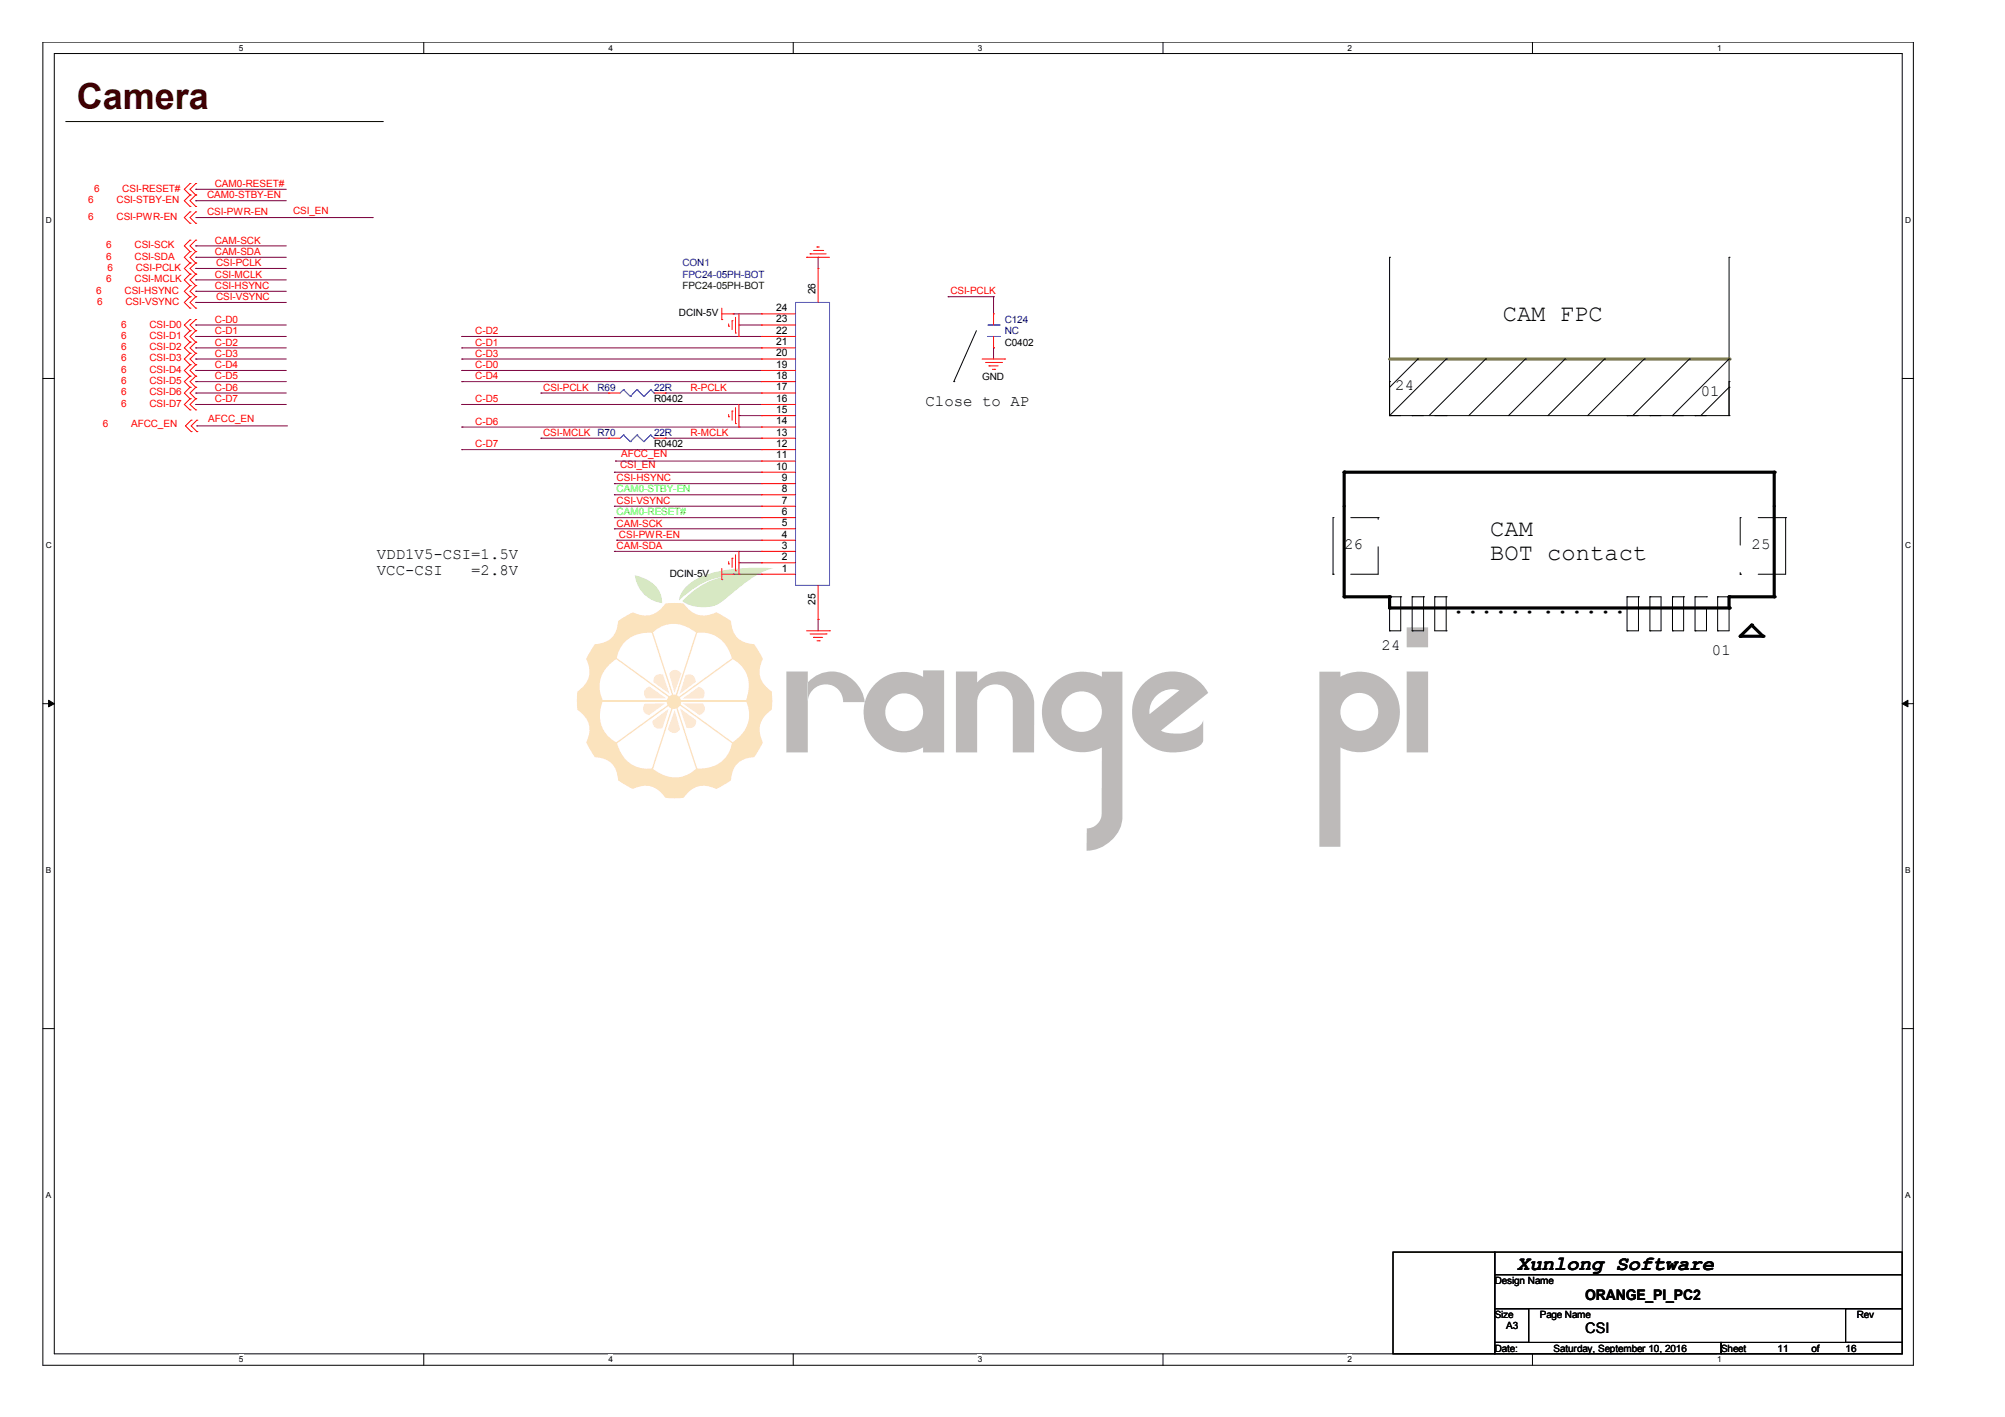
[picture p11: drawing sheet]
<svg xmlns="http://www.w3.org/2000/svg" width="297mm" height="210mm" viewBox="0 0 297 210" stroke-linecap="round" stroke-linejoin="round" font-family="sans-serif">
<path d="M6.4 6.2h277.1v196h-277.1zM8 7.9h273.8v192.6h-273.8z" fill="none" stroke="#000" stroke-width=".15"/>
<g fill="#fff">
<path d="M35.4 6.4h.6v1.4h-.6z"/>
<path d="M35.4 200.7h.6v1.4h-.6z"/>
</g>
<path d="M62.8 6.2v1.7M62.8 200.5v1.7" fill="none" stroke="#000" stroke-width=".15"/>
<g fill="#fff">
<path d="M90.1 6.4h.7v1.4h-.7z"/>
<path d="M90.1 200.7h.7v1.4h-.7z"/>
</g>
<path d="M117.5 6.2v1.7M117.5 200.5v1.7" fill="none" stroke="#000" stroke-width=".15"/>
<g fill="#fff">
<path d="M144.9 6.4h.6v1.4h-.6z"/>
<path d="M144.9 200.7h.6v1.4h-.6z"/>
</g>
<path d="M172.3 6.2v1.7M172.3 200.5v1.7" fill="none" stroke="#000" stroke-width=".15"/>
<g fill="#fff">
<path d="M199.6 6.4h.7v1.4h-.7z"/>
<path d="M199.6 200.7h.7v1.4h-.7z"/>
</g>
<path d="M227 6.2v1.7M227 200.5v1.7" fill="none" stroke="#000" stroke-width=".15"/>
<g fill="#fff">
<path d="M254.4 6.4h.6v1.4h-.6z"/>
<path d="M254.4 200.7h.6v1.4h-.6z"/>
<path d="M6.8 31.9h.8v1.4h-.8z"/>
<path d="M282.2 31.9h.9v1.4h-.9z"/>
<path d="M6.8 80.1h.8v1.4h-.8z"/>
<path d="M282.2 80.1h.9v1.4h-.9z"/>
</g>
<path d="M6.4 56.1h1.6M281.8 56.1h1.7" fill="none" stroke="#000" stroke-width=".15"/>
<g fill="#fff">
<path d="M6.8 128.2h.7v1.4h-.7z"/>
<path d="M282.2 128.2h.8v1.4h-.8z"/>
</g>
<path d="M6.4 104.2h1.6M7.2 103.7l.8 .5-.8 .5zM281.8 104.2l.9-.5v1zM281.8 104.2h1.7" fill="none" stroke="#000" stroke-width=".15"/>
<path d="M7.2 103.7l.8 .5-.8 .5zM281.8 104.2l.9-.5v1z" fill="#000"/>
<g fill="#fff">
<path d="M6.8 176.4h.7v1.4h-.7z"/>
<path d="M282.2 176.4h.8v1.4h-.8z"/>
</g>
<g fill="none" stroke="#000" stroke-width=".15">
<path d="M205.9 38.1h.1M205.9 38.1v23.5M256.2 38.1h.1M256.2 38.1v23.5M141.3 56.5h.1M144.7 49l-3.4 7.5M205.9 56.5h.1M256.2 56.5h.1M197.5 76.7v8.4M205.9 61.6h.1M205.9 61.6h50.3M209.2 61.6h.1"/>
<path d="M214.2 61.6h.1M241 61.6h.1M244.4 61.6h.1M247.8 61.6h.1M251.1 61.6h.1M256.2 61.6h.1M264.5 76.7h.1M264.5 76.7v8.4M197.5 85.1h.1M205.9 90.1h.1M205.9 93.4h.1M205.9 90.1v3.3"/>
<path d="M207.5 90.1h.1M207.5 90.1v3.3h-1.6M209.2 90.1h.1M209.2 93.4h.1M209.2 90.1v3.3M210.9 90.1h.1M210.9 90.1v3.3h-1.7M212.6 90.1h.1M212.6 90.1v3.3h1.6M214.2 90.1h.1M214.2 93.4h.1M214.2 90.1v3.3"/>
<path d="M241 90.1h.1M241 93.4h.1M241 90.1v3.3M242.7 90.1h.1M242.7 90.1v3.3h-1.7M244.4 90.1h.1M244.4 93.4h.1M244.4 90.1v3.3M246.1 90.1h.1M246.1 90.1v3.3h-1.7M247.8 90.1h.1M247.8 93.4h.1"/>
<path d="M247.8 90.1v3.3M249.4 90.1h.1M249.4 90.1v3.3h-1.6M251.1 90.1h.1M251.1 93.4h.1M251.1 90.1v3.3M252.8 90.1h.1M252.8 90.1v3.3h-1.7M254.5 90.1h.1M254.5 93.4h.1M254.5 90.1v3.3M256.2 90.1h.1"/>
<path d="M256.2 90.1v3.3h-1.7M6.4 152.4h1.6M281.8 152.4h1.7"/>
</g>
<path d="M199.1 69.9h63.7v18.5h-6.6v1.7h-50.3v-1.7h-6.8zM257.8 94.2l1.7-1.6 1.7 1.6z" fill="none" stroke="#000" stroke-width=".47"/>
<g fill="#000">
<circle cx="199.1" cy="69.9" r=".23"/>
<circle cx="262.8" cy="69.9" r=".23"/>
<circle cx="199.1" cy="88.4" r=".23"/>
<circle cx="205.9" cy="90.1" r=".23"/>
<circle cx="205.9" cy="88.4" r=".23"/>
<circle cx="256.2" cy="90.1" r=".23"/>
<circle cx="256.2" cy="88.4" r=".23"/>
<circle cx="257.8" cy="94.2" r=".23"/>
<circle cx="259.5" cy="92.6" r=".23"/>
<circle cx="261.2" cy="94.2" r=".23"/>
<circle cx="262.8" cy="88.4" r=".23"/>
</g>
<path d="M251.1 88.4h1.7M251.1 90.1v-1.7M251.1 88.4h.1M252.8 88.4h.1" fill="none" stroke="#000" stroke-width=".15" stroke-dasharray="6.1 6.1"/>
<g fill="none" stroke="#000" stroke-width=".15" stroke-dasharray="4.1 4.1">
<path d="M197.5 76.7h.1M204.2 76.7h-6.7M204.2 76.7h.1M257.8 76.7v8.4M257.8 76.7h.1M264.5 76.7h-6.7M197.5 85.1h.1M204.2 85.1h-6.7M204.2 85.1v-8.4M205.9 88.4h.1M207.5 90.1v-1.7M207.5 88.4h.1"/>
<path d="M207.5 88.4h-1.6M209.2 90.1v-1.7M209.2 88.4h.1M209.2 88.4h1.7M210.9 88.4v1.7M210.9 90.1h.1M210.9 88.4h.1M212.6 88.4h1.6M212.6 90.1v-1.7M212.6 88.4h.1M214.2 88.4h.1M214.2 88.4v1.7"/>
<path d="M214.2 90.1h.1M241 88.4h1.7M241 90.1v-1.7M241 88.4h.1M242.7 88.4v1.7M242.7 90.1h.1M242.7 88.4h.1M244.4 88.4v1.7M244.4 90.1h.1M244.4 88.4h.1M246.1 88.4h-1.7M246.1 88.4v1.7"/>
<path d="M246.1 90.1h.1M247.8 90.1v-1.7M247.8 88.4h.1M247.8 88.4h1.6M249.4 88.4v1.7M249.4 90.1h.1M249.4 88.4h.1M254.5 88.4h1.7M254.5 90.1v-1.7M254.5 88.4h.1M256.2 88.4h.1M257.8 85.1h.1"/>
<path d="M264.5 85.1h-6.7"/>
</g>
<path d="M205.9 53.2h50.3" fill="none" stroke="#7f7f3f" stroke-width=".47"/>
<circle cx="256.2" cy="53.2" r=".23" fill="#7f7f3f"/>
<g fill="none" stroke="#000" stroke-width=".15">
<path d="M9.7 18h46.9M56.6 18h.1M210.1 53.2h.1M210.1 53.2l-4.2 4.2M214.2 53.2h.1M214.2 53.2l-8.3 8.4M220.1 53.2h.1M220.1 53.2l-8.4 8.4M226 53.2h.1M226 53.2l-8.4 8.4M231.9 53.2h.1M231.9 53.2l-8.4 8.4"/>
<path d="M237.7 53.2h.1M237.7 53.2l-8.4 8.4M243.6 53.2h.1M243.6 53.2l-8.4 8.4M250.3 53.2h.1M250.3 53.2l-8.4 8.4M256.2 53.2h.1M256.2 57.4h.1M256.2 53.2l-8.4 8.4M256.2 57.4l-4.2 4.2M206.4 185.5h15v15h-15zM221.4 185.5h60.4v3.3h-60.4z"/>
<path d="M221.4 188.8h60.4v5.1h-60.4zM221.4 193.9h5.1v5h-5.1zM221.4 198.9h33.6v1.6h-33.6zM255 198.9h26.8v1.6h-26.8zM273.4 193.9h8.4v5h-8.4z"/>
</g>
<g fill="none" stroke="#7f003f" stroke-width=".15">
<path d="M29 38.1h.1M29 36.4h.1M29 28h.1M29 29.7h.1M29 39.8h.1M29 38.1h13.4M29 36.4h13.4M29 28h13.4M29 29.7h13.4M29 39.8h13.4M29 32.2h26.2M55.2 32.2h.1"/>
<path d="M121.2 38.1h.1M121.2 38.1v1.7M29 41.5h.1M29 43.2h.1M29 44.8h.1M29 59.9h.1M29 53.2h.1M29 48.1h.1M29 49.8h.1M29 51.5h.1M29 54.9h.1M29 56.5h.1"/>
<path d="M29 58.2h.1M29 41.5h13.4M29 43.2h13.4M29 44.8h13.4M29 59.9h13.4M29 53.2h13.4M29 48.1h13.4M29 49.8h13.4M29 51.5h13.4M29 54.9h13.4M29 56.5h13.4M29 58.2h13.4"/>
<path d="M68.4 51.5h.1M68.4 49.8h.1M68.4 54.9h.1M68.4 53.2h.1M68.4 56.5h.1M68.4 59.9h.1M68.4 59.9h44.4M68.4 53.2h44.4M68.4 49.8h44.4M68.4 51.5h44.4M68.4 54.9h44.4M68.4 56.5h44.4"/>
<path d="M80.1 58.2h.1M80.1 58.2h10.1M98.6 58.2h.1M98.6 58.2h14.2M108.6 46.5h.1M108.6 46.5h4.2M109.5 48.1h.1M109.5 48.1h3.3M140.5 44h.1M140.5 44h6.7M147.2 44h.1M147.2 51.5h.1"/>
<path d="M147.2 44v2.5M147.2 51.5v1.7M29.2 63.1h.1M29.2 63.1h13.4M68.4 66.6h.1M68.4 63.3h.1M68.4 66.6h44.4M68.4 63.3h44.4M80.1 64.9h.1M80.1 64.9h10.1M91 78.3h.1M91 75h.1"/>
<path d="M91 76.7h.1M91 71.6h.1M91 73.3h.1M91 69.9h.1M91 78.3h21.8M91 75h21.8M91 76.7h21.8M91 71.6h21.8M91 73.3h21.8M91 69.9h21.8M91.2 68.3h.1M91.2 68.3h21.6"/>
<path d="M98.6 64.9h.1M98.6 64.9h14.2M109.5 61.6h.1M109.5 61.6h3.3M91 81.7h.1M91 81.7h21.8M91.4 80h.1M91.4 80h21.4M108.6 85.1h.1M108.6 85.1h4.2M109.5 83.4h.1M109.5 83.4h3.3"/>
<path d="M121.2 91.8h.1M121.2 91.8v1.6"/>
</g>
<g fill="none" stroke="#f00" stroke-width=".15">
<path d="M28.2 39h.1M28.2 37.3h.1M28.2 35.6h.1M28.2 28.9h.1M28.2 27.2h.1M28.2 30.6h.1M28.2 33.1h.1M28.2 31.4h.1M28.2 37.3l-.9 .8 .9 .9M28.2 35.6l-.9 .8 .9 .9M28.2 39l-.9 .8 .9 .8M28.2 27.2l-.9 .8 .9 .9"/>
<path d="M28.2 28.9l-.9 .8 .9 .9M28.2 31.4l-.9 .8 .9 .9M29 39h.1M29 37.3h.1M29 35.6h.1M29 28.9h.1M29 27.2h.1M29 30.6h.1M29 33.1h.1M29 31.4h.1M29 37.3l-.8 .8 .8 .9M29 35.6l-.8 .8 .8 .9"/>
<path d="M29 39l-.8 .8 .8 .8M29 27.2l-.8 .8 .8 .9M29 28.9l-.8 .8 .8 .9M29 31.4l-.8 .8 .8 .9M119.5 38.1h.1M119.5 38.1h3.4M120 37.6h.1M120 37.6h2.4M120.5 37.1h1.4M121 36.6h.1M121 36.6h.4M121.2 39.8h.1"/>
<path d="M121.2 39.8v5M121.9 37.1h.1M28.2 40.6h.1M28.2 42.3h.1M28.2 47.3h.1M28.2 49h.1M28.2 44h.1M28.2 45.6h.1M28.2 50.7h.1M28.2 52.3h.1M28.2 54h.1M28.2 55.7h.1"/>
<path d="M28.2 57.4h.1M28.2 59.1h.1M28.2 40.6l-.9 .9 .9 .8M28.2 47.3l-.9 .8 .9 .9M28.2 44l-.9 .8 .9 .8M28.2 42.3l-.9 .9 .9 .8M28.2 49l-.9 .8 .9 .9M28.2 50.7l-.9 .8 .9 .8M28.2 52.3l-.9 .9 .9 .8M28.2 54l-.9 .9 .9 .8M28.2 55.7l-.9 .8 .9 .9M28.2 57.4l-.9 .8 .9 .9"/>
<path d="M28.2 59.1l-.9 .8 .9 .8M29 40.6h.1M29 42.3h.1M29 47.3h.1M29 49h.1M29 44h.1M29 45.6h.1M29 50.7h.1M29 52.3h.1M29 54h.1M29 55.7h.1M29 57.4h.1"/>
<path d="M29 59.1h.1M29 40.6l-.8 .9 .8 .8M29 47.3l-.8 .8 .8 .9M29 44l-.8 .8 .8 .8M29 42.3l-.8 .9 .8 .8M29 49l-.8 .8 .8 .9M29 50.7l-.8 .8 .8 .8M29 52.3l-.8 .9 .8 .8M29 54l-.8 .9 .8 .8M29 55.7l-.8 .8 .8 .9M29 57.4l-.8 .8 .8 .9M29 59.1l-.8 .8 .8 .8"/>
<path d="M90.2 58.2h.1M90.2 58.2h1.7M96.9 58.2h1.7M98.6 58.2h.1M106.9 47.3h.1M106.9 46.5h1.7M106.9 45.6v1.7M108 48.3h.1M108 48v.3M108.5 47.5h.1M108.5 47.5v1.3M108.6 46.5h.1"/>
<path d="M109 49.3h.1M109 47v2.3M109.5 49.8h.1M109.5 46.5v3.3M109.5 59.9v3.4M112.8 59.9h.1M112.8 58.2h.1M112.8 56.5h.1M112.8 54.9h.1M112.8 53.2h.1M112.8 51.5h.1M112.8 49.8h.1"/>
<path d="M112.8 48.1h.1M112.8 46.5h.1M112.8 53.2h5.1M112.8 46.5h5.1M112.8 59.9h5.1M112.8 58.2h5.1M112.8 56.5h5.1M112.8 54.9h5.1M112.8 51.5h5.1M112.8 49.8h5.1M112.8 48.1h5.1M145.5 53.2h3.3"/>
<path d="M146 53.7h2.4M146.5 54.2h.1M146.5 54.2h1.4M147 54.7h.4M147.2 51.5h.1M147.2 46.5h.1M147.2 46.5v1.6M147.2 49.8v1.7M147.4 54.7h.1M148.4 53.7h.1M148.8 53.2h.1M28.2 60.7h.1"/>
<path d="M28.3 63.9h.1M28.3 62.2h.1M28.3 62.2l-.8 .9 .8 .8M29 60.7h.1M29.2 63.9h.1M29.2 62.2h.1M29.2 62.2l-.9 .9 .9 .8M90.2 64.9h.1M90.2 64.9h1.7M96.9 64.9h1.7M98.6 64.9h.1M108 61.7h.1"/>
<path d="M108 61.4v.3M108.5 60.9h.1M108.5 60.9v1.3M109 62.8h.1M109 60.4v2.4M109.5 63.3h.1M112.8 78.3h.1M112.8 76.7h.1M112.8 75h.1M112.8 73.3h.1M112.8 71.6h.1M112.8 69.9h.1"/>
<path d="M112.8 68.3h.1M112.8 66.6h.1M112.8 64.9h.1M112.8 63.3h.1M112.8 61.6h.1M112.8 78.3h5.1M112.8 76.7h5.1M112.8 75h5.1M112.8 73.3h5.1M112.8 71.6h5.1M112.8 69.9h5.1M112.8 68.3h5.1"/>
<path d="M112.8 66.6h5.1M112.8 64.9h5.1M112.8 63.3h5.1M112.8 61.6h5.1M106.9 85.9h.1M106.9 84.2v1.7M106.9 85.1h1.7M108 83.5h.1M108 83.2v.3M108.5 82.7h.1M108.5 82.7v1.3M108.6 85.1h.1"/>
<path d="M109 84.6h.1M109 82.2v2.4M109.5 85.1h.1M109.5 81.7v3.4M112.8 85.1h.1M112.8 83.4h.1M112.8 81.7h.1M112.8 80h.1M112.8 85.1h5.1M112.8 83.4h5.1M112.8 81.7h5.1M112.8 80h5.1"/>
<path d="M119.5 93.4h3.4M120 93.9h2.4M120.5 94.4h.1M120.5 94.4h1.4M121 94.9h.4M121.2 91.8h.1M121.2 86.7v5.1M121.4 94.9h.1M122.4 93.9h.1M122.9 93.4h.1"/>
</g>
<g fill="none" stroke="#00f" stroke-width=".15">
<path d="M92.4 57.7h.1M92.4 57.7l-.5 .5M92.4 57.7l1 1M93.4 58.7h.1M94.4 57.7h.1M94.4 57.7l-1 1M94.4 57.7l1 1M95.4 58.7h.1M96.4 57.7h.1M96.4 57.7l-1 1M96.4 57.7l.5 .5M96.9 58.2h.1"/>
<path d="M117.9 44.8h5v41.9h-5zM146.3 49.8h1.7M146.3 48.1h1.7M148 49.8h.1M148 48.1h.1M92.4 64.4h.1M92.4 64.4l-.5 .5M92.4 64.4l1 1M93.4 65.4h.1M94.4 64.4h.1M94.4 64.4l-1 1M94.4 64.4l1 1"/>
<path d="M95.4 65.4h.1M96.4 64.4h.1M96.4 64.4l-1 1M96.4 64.4l.5 .5M96.9 64.9h.1"/>
</g>
<g fill="#7ab537">
<path d="M101.7 86.8a8.7 8.7 0 0 1 4-2 29.6 29.6 0 0 1 8.9-.6 14.6 14.6 0 0 0-5.7 3.3l-.8 .7a5.7 5.7 0 0 1-3 1.7 5.6 5.6 0 0 1-4-.9 11.1 11.1 0 0 1 6.8-3.6 9.7 9.7 0 0 0-6.1 2.5l-1.2 1.1v-.3a3.7 3.7 0 0 1 1.1-1.9z"/>
<path d="M94 85.2a5.2 5.2 0 0 1 3.8 2.6l.2 .6 .1 1a4.7 4.7 0 0 1-4.1-4.2z"/>
</g>
<path d="M88.1 95.4a3.3 3.3 0 0 0 3.5-3.4l2.2-1.3a3.5 3.5 0 0 0 4.8-1.3h2.7a3.5 3.5 0 0 0 4.8 1.3l2.2 1.3a3.3 3.3 0 0 0 3.4 3.4l1.3 2.2a3.5 3.5 0 0 0 1.3 4.8v2.7a3.5 3.5 0 0 0-1.3 4.9l-1.3 2.2a3.3 3.3 0 0 0-3.4 3.4l-2.2 1.3a3.5 3.5 0 0 0-4.8 1.3h-2.7a3.5 3.5 0 0 0-4.8-1.3l-2.2-1.3a3.3 3.3 0 0 0-3.5-3.4l-1.3-2.2a3.5 3.5 0 0 0-1.3-4.9v-2.7a3.5 3.5 0 0 0 1.3-4.8z" fill="#f4a323"/>
<g fill="#fff">
<path d="M99.9 103.8l8.6-6.2a4.4 4.4 0 0 1 2.4 4.8l-.4 1.4z"/>
<path d="M103.1 93.8a4.4 4.4 0 0 1 4.8 2.4l.5 1.4-8.5 6.2z"/>
<path d="M96.7 93.7a4.4 4.4 0 0 1 5.2-.7l1.3 .8-3.3 10-3.3-10z"/>
<path d="M92.4 95.2a5 5 0 0 1 4.2-1.5l3.3 10.1-8.5-6.2v-.2a4.7 4.7 0 0 1 1-2.2z"/>
<path d="M90.2 98.5l1.2-.9 8.5 6.2h-10.5a4.4 4.4 0 0 1 .8-5.3z"/>
<path d="M89.3 103.8h10.6l-8.5 6.2a4.4 4.4 0 0 1-2.5-4.8z"/>
<path d="M91.4 110l8.5-6.2-3.2 10a4.4 4.4 0 0 1-4.8-2.4z"/>
<path d="M99.9 103.8l3.3 10a4.4 4.4 0 0 1-5.3 .8l-1.2-.8z"/>
<path d="M99.9 103.8l8.6 6.2a4.4 4.4 0 0 1-3.9 3.8h-1.4z"/>
<path d="M99.9 103.8h10.6a4.4 4.4 0 0 1-.9 5.3l-1.1 .9z"/>
</g>
<g fill="#f4a323">
<path d="M88.2 112.2l23.4-17 .1 .2-23.4 17z"/>
<circle cx="99.8" cy="104" r="1.06"/>
</g>
<path d="M85.5 103.8h28.9" fill="none" stroke="#f4a323" stroke-width=".18"/>
<g fill="#f4a323">
<path d="M104.3 90l.2 .1-8.9 27.5-.2-.1z"/>
<path d="M95.4 90.1l.1-.1 9 27.5-.2 .1z"/>
<path d="M88.3 95.2l23.4 17-.1 .2-23.4-17z"/>
</g>
<g fill="#f5b663">
<path d="M99.1 99.8l.5-.4a1.08 1.08 0 0 1 1.3 .4l-1 2.8z"/>
<path d="M97.1 100.1a1.37 1.37 0 0 1 1.1-.2l1 2.9-2.4-1.8 .1-.6z"/>
<path d="M95.6 102.1l.6-.4 2.5 1.7h-3l-.3-.5v-.5z"/>
<path d="M95.5 104.2h3l-2.4 1.7-.5-.2a1.08 1.08 0 0 1-.1-1.5z"/>
<path d="M96.6 106.8l2.5-1.8-1 2.8-.6 .1a1.08 1.08 0 0 1-.9-1.1z"/>
<path d="M100 105.2l.7 2.8-.4 .5a1.08 1.08 0 0 1-1.4-.5z"/>
<path d="M100.7 104.9l2.4 1.8-.1 .6a1.08 1.08 0 0 1-1.3 .5z"/>
<path d="M101.2 104.2h2.9l.3 .5a1.08 1.08 0 0 1-.8 1.2z"/>
<path d="M101.1 103.5l2.4-1.7 .6 .2a1.08 1.08 0 0 1 0 1.4z"/>
<path d="M101.6 100l.6-.1a1.08 1.08 0 0 1 .9 1.1l-2.4 1.8z"/>
</g>
<g fill="#221815">
<path d="M141.6 99.5h3.2v1.6a4.8 4.8 0 0 1 7.8 .9 4.4 4.4 0 0 1 .6 2.3v7.2h-3.2v-7.5a2.64 2.64 0 0 0-2.6-2.6 2.64 2.64 0 0 0-2.6 2.6v7.5h-3.2z"/>
<path d="M119.7 101.1v2.9a2.62 2.62 0 0 1 2.6-2.6 2.62 2.62 0 0 1 2.6 2.6h3.2a4.9 4.9 0 0 0-7.5-3.7zM116.5 99.5h3.2v12h-3.2z"/>
<path d="M131.1 105.5a2.85 2.85 0 0 0 5.7 0 2.85 2.85 0 0 0-5.7 0zM129.7 101.3a5.9 5.9 0 0 1 7.1-1v-1h3.1v12.2h-3.1v-.8a6 6 0 0 1-7.7-1.6 6 6 0 0 1 .6-7.8z"/>
<path d="M157.2 105.4a3.1 3.1 0 0 0 6.1 0 3.1 3.1 0 0 0-6.1 0zM156.1 101.3a6 6 0 0 1 7.1-1.1v-.7h3.1v21.5a5.5 5.5 0 0 1-5.3 5v-3.3a2.22 2.22 0 0 0 2.2-2.2v-9.8a6 6 0 0 1-7.6-1.6 6 6 0 0 1 .5-7.8z"/>
<path d="M171.3 103.1a3.2 3.2 0 0 0-1 2.7l4.4-3.5a3.4 3.4 0 0 0-3.4 .8zM169.5 101.2a6 6 0 0 1 9.5 1.4l-7 5.6a5.5 5.5 0 0 0 6-.9l.3-.7v3.1a2.5 2.5 0 0 1-2 1.4 6.7 6.7 0 0 1-7.3-1.9 6 6 0 0 1 .5-8z"/>
<path d="M198.6 105.5a2.81 2.81 0 0 0 5.6 0 2.81 2.81 0 0 0-5.6 0zM195.5 99.5h3.1v.7a6 6 0 0 1 8.8 5.3 6 6 0 0 1-8.8 5.2v14.7h-3.1z"/>
<path d="M208.4 99.5v12h3.2v-12zM208.4 92.9h3.2v3h-3.2z"/>
</g>
<text font-size="5.3" fill="#3f0000" x="11.4" y="16.2">Camera</text>
<g font-size="3.5">
<text x="222.6" y="47.6">CAM FPC</text>
<text x="220.8" y="79.4">CAM</text>
<text x="220.8" y="82.9">BOT contact</text>
<text x="241" y="90.5" transform="rotate(-180 241 90.5)">...... ......</text>
</g>
<text font-size="3" x="224.8" y="188.1">Xunlong Software</text>
<g font-size="2.3">
<text x="206.7" y="57.8">24</text>
<text x="252" y="58.6">01</text>
<text x="137.1" y="60.1">Close to AP</text>
<text x="55.8" y="82.8">VDD1V5-CSI=1.5V</text>
<text x="199.1" y="81.3">26</text>
<text x="259.5" y="81.3">25</text>
<text x="55.8" y="85.1">VCC-CSI</text>
<text x="69.8" y="85.1">=2.8V</text>
<text x="204.7" y="96.3">24</text>
<text x="253.6" y="97">01</text>
</g>
<g font-size="2.2">
<text x="234.9" y="192.5">ORANGE_PI_PC2</text>
<text x="234.9" y="197.5">CSI</text>
</g>
<g font-size="1.5" fill="#f00">
<text x="13.9" y="28.4">6</text>
<text x="18.1" y="28.4">CSI-RESET#</text>
<text x="30.7" y="29.4">CAM0-STBY-EN</text>
<text x="31.8" y="27.7">CAM0-RESET#</text>
<text x="13.1" y="32.6">6</text>
<text x="13.1" y="30.1">6</text>
<text x="17.3" y="30.1">CSI-STBY-EN</text>
<text x="17.3" y="32.6">CSI-PWR-EN</text>
<text x="30.7" y="31.9">CSI-PWR-EN</text>
<text x="43.4" y="31.7">CSI_EN</text>
<text x="15.7" y="36.8">6</text>
<text x="15.7" y="41.8">6</text>
<text x="15.7" y="38.5">6</text>
<text x="15.9" y="40.1">6</text>
<text x="19.9" y="38.5">CSI-SDA</text>
<text x="19.9" y="36.8">CSI-SCK</text>
<text x="19.9" y="41.8">CSI-MCLK</text>
<text x="20.1" y="40.1">CSI-PCLK</text>
<text x="31.8" y="37.8">CAM-SDA</text>
<text x="31.8" y="36.1">CAM-SCK</text>
<text x="31.8" y="41.1">CSI-MCLK</text>
<text x="32" y="39.4">CSI-PCLK</text>
<text x="14.3" y="43.5">6</text>
<text x="14.4" y="45.1">6</text>
<text x="18.5" y="43.5">CSI-HSYNC</text>
<text x="18.6" y="45.1">CSI-VSYNC</text>
<text x="31.8" y="42.8">CSI-HSYNC</text>
<text x="31.8" y="47.8">C-D0</text>
<text x="32" y="44.5">CSI-VSYNC</text>
<text x="140.8" y="43.6">CSI-PCLK</text>
<text x="17.9" y="48.5">6</text>
<text x="18" y="50.2">6</text>
<text x="18" y="51.9">6</text>
<text x="18" y="53.5">6</text>
<text x="22.1" y="48.5">CSI-D0</text>
<text x="22.1" y="50.2">CSI-D1</text>
<text x="22.1" y="51.9">CSI-D2</text>
<text x="22.1" y="53.5">CSI-D3</text>
<text x="31.8" y="52.8">C-D3</text>
<text x="31.8" y="49.5">C-D1</text>
<text x="31.8" y="51.2">C-D2</text>
<text x="70.4" y="51.2">C-D1</text>
<text x="70.4" y="49.5">C-D2</text>
<text x="70.4" y="52.8">C-D3</text>
<text x="18" y="55.2">6</text>
<text x="18" y="56.9">6</text>
<text x="18" y="58.6">6</text>
<text x="22.1" y="55.2">CSI-D4</text>
<text x="22.1" y="56.9">CSI-D5</text>
<text x="22.1" y="58.6">CSI-D6</text>
<text x="31.8" y="59.6">C-D7</text>
<text x="31.8" y="54.5">C-D4</text>
<text x="31.8" y="56.2">C-D5</text>
<text x="31.8" y="57.9">C-D6</text>
<text x="70.4" y="54.5">C-D0</text>
<text x="70.4" y="56.2">C-D4</text>
<text x="70.4" y="59.6">C-D5</text>
<text x="80.5" y="57.9">CSI-PCLK</text>
<text x="102.3" y="57.9">R-PCLK</text>
<text x="15.2" y="63.3">6</text>
<text x="18" y="60.3">6</text>
<text x="19.4" y="63.3">AFCC_EN</text>
<text x="22.1" y="60.3">CSI-D7</text>
<text x="30.9" y="62.5">AFCC_EN</text>
<text x="70.4" y="62.9">C-D6</text>
<text x="80.5" y="64.6">CSI-MCLK</text>
<text x="102.3" y="64.6">R-MCLK</text>
<text x="70.4" y="66.3">C-D7</text>
<text x="91.4" y="71.3">CSI-HSYNC</text>
<text x="91.9" y="69.4">CSI_EN</text>
<text x="92" y="67.7">AFCC_EN</text>
<text x="91.4" y="78">CAM-SCK</text>
<text x="91.4" y="74.6">CSI-VSYNC</text>
<text x="91.4" y="81.3">CAM-SDA</text>
<text x="91.7" y="79.7">CSI-PWR-EN</text>
</g>
<g font-size="1.5" fill="#00007f">
<text x="101.1" y="39.5">CON1</text>
<text x="101.1" y="41.1">FPC24-05PH-BOT</text>
<text x="148.8" y="47.9">C124</text>
<text x="148.8" y="49.5">NC</text>
<text x="88.5" y="57.9">R69</text>
<text x="96.9" y="57.9">22R</text>
<text x="88.5" y="64.6">R70</text>
<text x="96.9" y="64.6">22R</text>
</g>
<g font-size="1.5">
<text x="100.6" y="46.8">DCIN-5V</text>
<text x="115" y="47.8">23</text>
<text x="115" y="46.1">24</text>
<text x="120.8" y="43.6" transform="rotate(-90 120.8 43.6)">26</text>
<text x="115" y="52.8">20</text>
<text x="115" y="51.2">21</text>
<text x="115" y="49.5">22</text>
<text x="148.8" y="51.2">C0402</text>
<text x="96.9" y="59.6">R0402</text>
<text x="115" y="59.5">16</text>
<text x="115" y="57.8">17</text>
<text x="115" y="56.1">18</text>
<text x="115" y="54.5">19</text>
<text x="145.5" y="56.2">GND</text>
<text x="115" y="64.5">13</text>
<text x="115" y="62.9">14</text>
<text x="115" y="61.2">15</text>
<text x="96.9" y="66.3">R0402</text>
<text x="115" y="69.6">10</text>
<text x="115" y="67.9">11</text>
<text x="115" y="66.2">12</text>
<text x="115.8" y="71.3">9</text>
<text x="115.8" y="77.9">5</text>
<text x="115.8" y="76.3">6</text>
<text x="115.8" y="74.6">7</text>
<text x="115.8" y="72.9">8</text>
<text x="115.8" y="83">2</text>
<text x="115.8" y="81.3">3</text>
<text x="115.8" y="79.6">4</text>
<text x="99.2" y="85.4">DCIN-5V</text>
<text x="115.8" y="84.7">1</text>
<text x="120.8" y="89.6" transform="rotate(-90 120.8 89.6)">25</text>
<text x="221.4" y="190.2">Design Name</text>
<text x="221.4" y="195.2">Size</text>
<text x="223.1" y="196.9">A3</text>
<text x="228.1" y="195.2">Page Name</text>
<text x="275.1" y="195.2">Rev</text>
<text x="221.4" y="200.2">Date:</text>
<text x="230.2" y="200.2">Saturday, September 10, 2016</text>
<text x="255" y="200.2">Sheet</text>
<text x="263.4" y="200.2">11</text>
<text x="268.4" y="200.2">of</text>
<text x="273.4" y="200.2">16</text>
</g>
<text font-size="1.5" fill="#003f00" x="101.1" y="42.8">FPC24-05PH-BOT</text>
<g font-size="1.5" fill="#01ff00">
<text x="91.4" y="76.3">CAM0-RESET#</text>
<text x="91.4" y="73">CAM0-STBY-EN</text>
</g>
<g font-size="1.2">
<text x="35.4" y="7.5">5</text>
<text x="90.1" y="7.5">4</text>
<text x="144.9" y="7.5">3</text>
<text x="199.6" y="7.5">2</text>
<text x="254.4" y="7.5">1</text>
<text x="6.8" y="33.1">D</text>
<text x="282.2" y="33.1">D</text>
<text x="6.8" y="81.2">C</text>
<text x="282.2" y="81.2">C</text>
<text x="6.8" y="129.4">B</text>
<text x="282.2" y="129.4">B</text>
<text x="6.8" y="177.5">A</text>
<text x="282.2" y="177.5">A</text>
<text x="35.4" y="201.8">5</text>
<text x="90.1" y="201.8">4</text>
<text x="144.9" y="201.8">3</text>
<text x="199.6" y="201.8">2</text>
<text x="254.4" y="201.8">1</text>
</g>
</svg>
